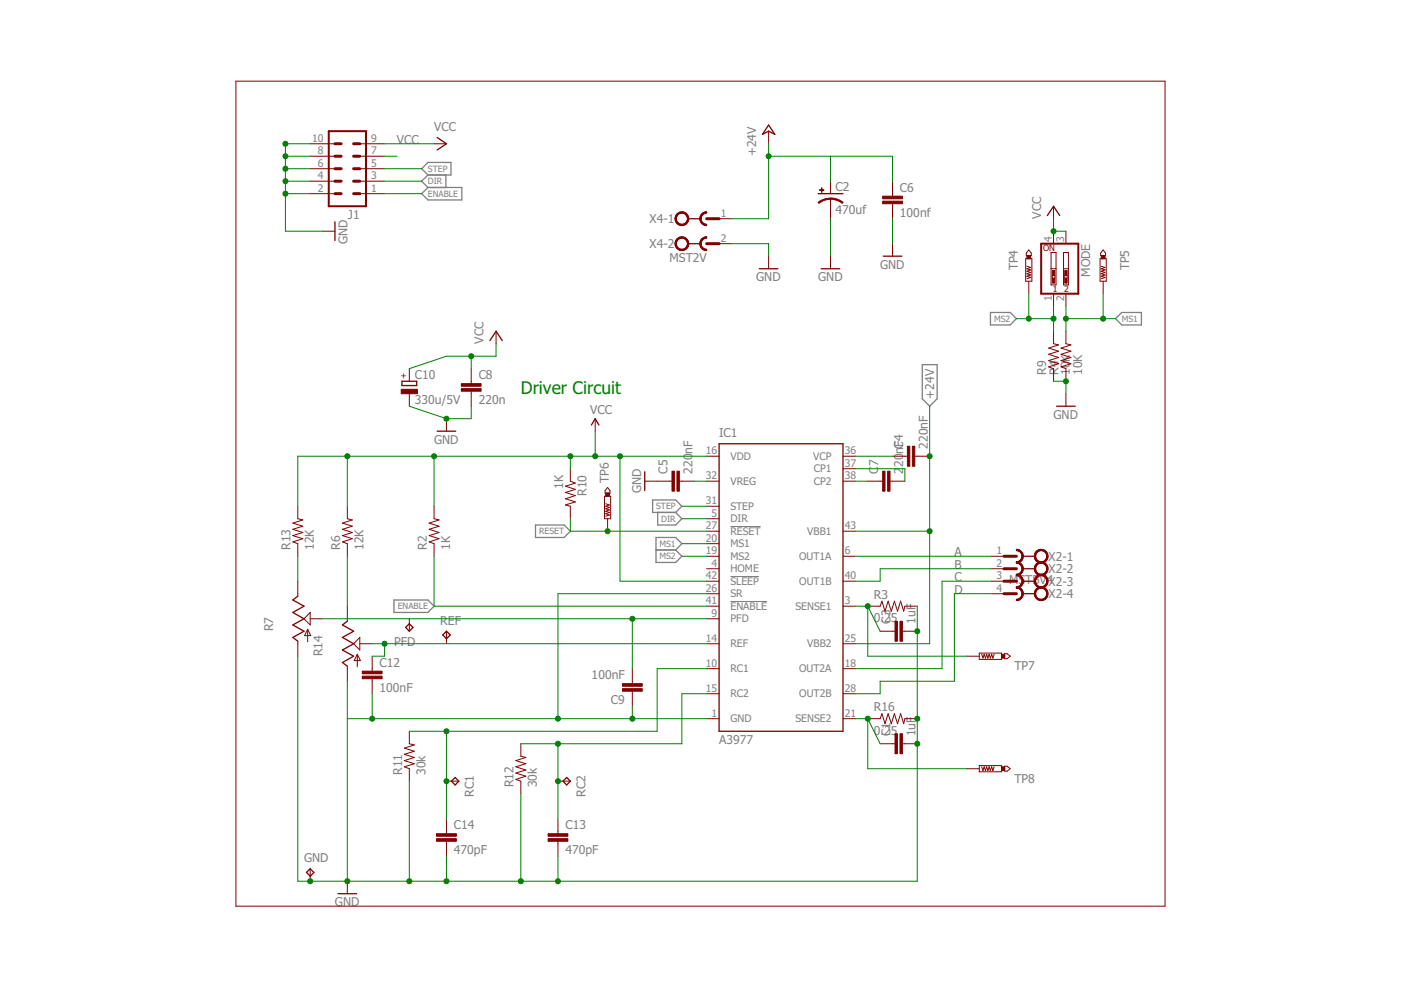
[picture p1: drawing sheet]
<svg xmlns="http://www.w3.org/2000/svg" width="297mm" height="210mm" viewBox="0 0 297 210" stroke-linecap="round" stroke-linejoin="round" font-family="sans-serif">
<path d="M154.9 111.6h6.4M154.9 122.2h6M154.9 127.5h7.7" fill="none" stroke="#808080" stroke-width=".21"/>
<g fill="none" stroke="#808080" stroke-width=".28">
<path d="M90.7 34.4h4.9v2.7h-4.9l-1.3-1.3zM90.7 37.1l-1.3 1.3 1.3 1.4M90.7 39.8h7.2v2.6h-7.2l-1.3-1.3zM94.5 37.1v2.7M195.5 77.3h3.2v7.2l-1.6 1.6-1.6-1.6zM210 66.3h4.2l1.3 1.3-1.3 1.3h-4.2zM236.5 67.6l1.3-1.3h4.2v2.6h-4.2zM113.5 111.3h6.1l1.3 1.3-1.3 1.4h-6.1zM138.4 106h4.9l1.3 1.3-1.3 1.3h-4.9zM139.1 114h4.2l1.3 1.3-1.3 1.3 1.3 1.3-1.3 1.4h-4.2zM139.1 116.6h4.2M139.4 108.6v2.7h3.9l1.3-1.3-1.3-1.4"/>
<path d="M83.5 127.2h7.2l1.3 1.3-1.3 1.4h-7.2z"/>
</g>
<g fill="none" stroke="#800000" stroke-width=".21">
<path d="M50 17.2h197v174.9h-197zM65.8 30.5h5.2M65.8 33.1h5.2M65.8 35.8h5.2M65.8 38.4h5.2M76.3 30.5h5.2M76.3 33.1h5.2M76.3 35.8h5.2M76.3 38.4h5.2M92 30.5h2.7M163 27.8v2.7M176.1 38.4v2.7"/>
<path d="M189.2 38.4v3.2M65.8 41.1h5.2M68.4 49h2.6M76.3 41.1h5.2M152.5 46.4h2.6M152.5 51.7h2.6M163 54.3v2.7M176.1 42.1v4.3M176.1 54.3v2.7M189.2 43.2v3.2M189.2 51.7v2.6M217.5 54.8h1.3v4.8h-1.3z"/>
<path d="M217.7 56.5l.8 .2-.8 .3 .8 .2-.8 .3 .8 .3-.8 .2 .8 .3-.8 .3 .8 .2-.8 .3M218.1 53l.6 .7v.5h-1.1v-.5zM218.1 59.6v2.7M222.8 53.5h1.1v6.9h-1.1zM222.8 57h1.1M223.1 58.4v.6M223.4 43.7v2.7M223.4 49v2.7M223.6 58.4v.6M225.5 53.5h1v6.9h-1zM225.5 57h1M225.7 58.4v.6"/>
<path d="M226 49v2.7M226.3 58.4v.6M233.2 54.8h1.3v4.8h-1.3zM233.5 56.5l.8 .2-.8 .3 .8 .2-.8 .3 .8 .3-.8 .2 .8 .3-.8 .3 .8 .2-.8 .3M233.9 53l.5 .7v.5h-1v-.5zM233.9 59.6v2.7M86.8 78.2v2.6M99.9 78.2v3.2M105.2 70.2v2.7M223.4 70.2v2.7l1 .2-2.1 .7 2.1 .7-2.1 .6 2.1 .7-2.1 .7 2.1 .6-2.1 .7 1.1 .4v2.6M223.4 62.3v2.6M226 70.2v2.7l1.1 .2-2.1 .7 2.1 .7-2.1 .6 2.1 .7-2.1 .7 2.1 .6-2.1 .7 1 .4v2.6"/>
<path d="M226 62.3v2.6M86.8 83.5v2.6M94.7 88.8v2.6M99.9 83v3.1M120.9 99.4v2.6l1.1 .4-2.1 .7 2.1 .7-2.1 .6 2.1 .7-2.1 .6 2.1 .7-2.1 .7 1 .2v2.7M126.2 88.8v2.6M149.8 96.7h2.7M178.7 96.7h2.7M178.7 99.4h2.7M189.2 96.7h3.2M194 96.7h3.1M226 83.5v2.6"/>
<path d="M63.1 107.3v2.7l1.1 .2-2.1 .7 2.1 .7-2.1 .6 2.1 .7-2.1 .7 2.1 .6-2.1 .7 1 .4v2.6M73.6 107.3v2.7l1.1 .2-2.1 .7 2.1 .7-2.1 .6 2.1 .7-2.1 .7 2.1 .6-2.1 .7 1 .4v2.6M92 107.3v2.7l1.1 .2-2.1 .7 2.1 .7-2.1 .6 2.1 .7-2.1 .7 2.1 .6-2.1 .7 1 .4v2.6M128.2 105.2h1.3v4.8h-1.3zM128.4 106.8l.8 .3-.8 .2 .8 .3-.8 .3 .8 .2-.8 .3 .8 .2-.8 .3 .8 .3-.8 .3M128.8 103.4l.5 .6v.5h-1v-.5zM128.8 110v2.6M136.7 102h5.8M144 102h3.2M149.8 102h2.7M149.8 117.9h2.7M149.8 112.6h2.7"/>
<path d="M149.8 107.3h2.7M149.8 110h2.7M149.8 115.3h2.7M178.7 102h2.7M178.7 117.9h2.7M178.7 112.6h2.7M184 102h3.1M188.7 102h3.2M210.2 117.9h2.7M63.1 123.2v3.2M63.1 136v3.1M65.2 133.4v2.7"/>
<path d="M65.2 133.4l.7 1.4h-1.3zM65.8 131.2h2.6M65.8 129.9v2.6l-1.3-1.3zM73.6 128.5v3.2M75.8 138.7v2.7M75.8 138.7l.6 1.4h-1.3zM76.3 136.5h2.6M76.3 135.1v2.7l-1.3-1.3zM78.9 139.1v3.2M86.8 131.2v2.6M94.7 133.8v2.7M149.8 128.5h2.7"/>
<path d="M149.8 136.5h2.7M149.8 123.2h2.7M149.8 120.6h2.7M149.8 125.9h2.7M149.8 131.2h2.7M178.7 128.5h2.7M178.7 136.5h2.7M178.7 123.2h2.7M184 128.5h2.6l.4-1 .6 2.1 .7-2.1 .7 2.1 .6-2.1 .7 2.1 .6-2.1 .7 2.1 .3-1.1h2.6M186.6 133.8h3.2M191.3 133.8h3.2M205 139.1h2.6"/>
<path d="M207.6 138.5h4.7v1.3h-4.7zM208.1 138.7l.3 .8 .3-.8 .2 .8 .3-.8 .2 .8 .3-.8 .3 .8 .2-.8 .3 .8 .3-.8M210.2 123.2h2.7M210.2 120.6h2.7M210.2 125.9h2.7M213 138.6h.5l.7 .5-.7 .6h-.5zM73.6 141.2v3.2M78.9 143.9v3.2M86.8 155v2.7l1 .2-2.1 .7 2.1 .7-2.1 .6 2.1 .7-2.1 .7 2.1 .6-2.1 .7 1.1 .4v2.6M110.4 157.7v2.6l1.1 .3-2.1 .7 2.1 .6-2.1 .7 2.1 .7-2.1 .6 2.1 .7-2.1 .6 1 .4v2.7M134.1 141.8v3.2M134.1 146.6v3.1"/>
<path d="M149.8 152.4h2.7M149.8 147.1h2.7M149.8 141.8h2.7M178.7 152.4h2.7M178.7 147.1h2.7M178.7 141.8h2.7M184 152.4h2.6l.4-1.1 .6 2.1 .7-2.1 .7 2.1 .6-2.1 .7 2.1 .6-2.1 .7 2.1 .3-1h2.6M186.6 157.7h3.2M191.3 157.7h3.2M94.7 173.6v3.2M94.7 178.4v3.1M94.7 165.6h2.6"/>
<path d="M118.3 173.6v3.2M118.3 178.4v3.1M118.3 165.6h2.6M205 163h2.6M207.6 162.3h4.7v1.3h-4.7zM208.1 162.6l.3 .8 .3-.8 .2 .8 .3-.8 .2 .8 .3-.8 .3 .8 .2-.8 .3 .8 .3-.8M213 162.5h.5l.7 .5-.7 .5h-.5zM65.8 184.2v2.6M73.6 186.8v2.7"/>
</g>
<g fill="none" stroke="#800000" stroke-width=".28">
<path d="M92.7 29.1l2 1.4-2 1.3M163 26.5l1.3 2-1.3-.7-1.4 .7zM71 47v4M145.9 46.4h2.6M145.9 51.7h2.6M161 57h3.9M173.5 41.1h5.2M174.1 57h4M187.3 54.3h3.9M222.1 45.7l1.3-2 1.3 2M103.9 72.2l1.3-2 1.3 2M85.2 80.8h3.1v.9h-3.1z"/>
<path d="M92.7 91.4h3.9M125.4 90.1l.8-1.3 .8 1.3M152.5 94.1h26.2v60.9h-26.2zM224 86.1h4M136.7 100v4M216.8 117.9h2.6M63.1 126.4l-1 .8 2.4 1.3-2.4 1.4 2.4 1.3-2.4 1.3 2.4 1.3-2.4 1.3 1 .9M73.6 131.7l-1 .8 2.4 1.3-2.4 1.3 2.4 1.4-2.4 1.3 2.4 1.3-2.4 1.4 1 .7M86 133l.8-.8 .8 .8-.8 .8zM93.9 134.6l.8-.8 .8 .8-.8 .8zM216.8 120.6h2.6M216.8 123.2h2.6"/>
<path d="M216.8 125.9h2.6M96.5 164.8l.8 .8-.8 .8-.8-.8zM120.1 164.8l.8 .8-.8 .8-.7-.8zM65 185l.8-.8 .7 .8-.7 .8zM71.7 189.5h3.9"/>
</g>
<g fill="#800000" stroke="#800000" stroke-width=".21">
<path d="M76.8 143.4h4.2v.5h-4.2z"/>
<path d="M76.8 142.3h4.2v.6h-4.2z"/>
<path d="M143.5 99.9h.5v4.2h-.5z"/>
<path d="M142.5 99.9h.5v4.2h-.5z"/>
<path d="M193.4 94.6h.6v4.2h-.6z"/>
<path d="M192.4 94.6h.5v4.2h-.5z"/>
<path d="M188.2 99.9h.5v4.2h-.5z"/>
<path d="M187.1 99.9h.5v4.2h-.5z"/>
<path d="M132 144.9h4.2v.6h-4.2z"/>
<path d="M132 146h4.2v.6h-4.2z"/>
<path d="M116.2 177.8h4.2v.6h-4.2z"/>
<path d="M116.2 176.8h4.2v.5h-4.2z"/>
<path d="M92.6 177.8h4.2v.6h-4.2z"/>
<path d="M92.6 176.8h4.2v.5h-4.2z"/>
<path d="M190.8 155.6h.5v4.2h-.5z"/>
<path d="M189.8 155.6h.5v4.2h-.5z"/>
<path d="M190.8 131.7h.5v4.3h-.5z"/>
<path d="M189.8 131.7h.5v4.3h-.5z"/>
<path d="M225.7 57.4h.6v1h-.6z"/>
<path d="M225.7 59h.6v1h-.6z"/>
<path d="M223.1 57.4h.5v1h-.5z"/>
<path d="M223.1 59h.5v1h-.5z"/>
<path d="M217.7 54.2h.8v.7h-.8z"/>
<path d="M233.5 54.2h.8v.7h-.8z"/>
<path d="M128.4 104.5h.8v.7h-.8z"/>
<path d="M212.3 138.7h.7v.8h-.7z"/>
<path d="M212.3 162.6h.7v.8h-.7z"/>
<path d="M173.8 40.2h.9v.2h-.9z"/>
<path d="M174.2 39.8h.1v1h-.1z"/>
<path d="M187.1 42.7h4.2v.5h-4.2z"/>
<path d="M187.1 41.6h4.2v.5h-4.2z"/>
<path d="M97.8 82.4h4.2v.6h-4.2z"/>
<path d="M97.8 81.3h4.2v.6h-4.2z"/>
<path d="M85.1 82.5h3.4v1h-3.4z"/>
</g>
<path d="M69.7 27.8h7.9v15.9h-7.9zM220.7 51.7h7.9v10.6h-7.9z" fill="none" stroke="#800000" stroke-width=".42"/>
<g fill="none" stroke="#800000" stroke-width=".63">
<path d="M71 35.8h1.3M71 33.1h1.3M71 30.5h1.3M71 38.4h1.3M75 35.8h1.3M75 33.1h1.3M75 30.5h1.3M75 38.4h1.3M71 41.1h1.3M75 41.1h1.3M149.8 46.4h2.7M149.8 51.7h2.7"/>
<path d="M212.9 117.9h2.6M212.9 120.6h2.6M212.9 123.2h2.6M212.9 125.9h2.6"/>
</g>
<g fill="#800000" stroke="#800000" stroke-width=".21">
<path d="M148.4 46.4h.3l.2 .7 .4 .4 .5 .1v.2a1.45 1.45 0 0 1-1.4-1.4z" fill-rule="evenodd"/>
<path d="M148.8 45.3l.6-.3 .4-.1v.3l-.5 .1-.4 .3-.2 .8h-.3z" fill-rule="evenodd"/>
<path d="M148.8 45.3l.9-.4h.1v.3a1.2 1.2 0 0 0-1.2 1.2 1.2 1.2 0 0 0 1.2 1.2v.2a1.46 1.46 0 0 1-1.3-.9 1.46 1.46 0 0 1 .3-1.6z" fill-rule="evenodd"/>
<path d="M143.5 45.4a1.45 1.45 0 0 1 2.3 .2 1.45 1.45 0 0 1-.8 2.2 1.45 1.45 0 0 1-1.9-1.4h.3a1.19 1.19 0 0 1 1.7-1.1 1.19 1.19 0 0 1 .2 2 1.19 1.19 0 0 1-1.9-.6v-.3h-.3z" fill-rule="evenodd"/>
<path d="M143.5 45.4a1.45 1.45 0 0 1 2.3 .2 1.45 1.45 0 0 1-.8 2.2 1.45 1.45 0 0 1-1.9-1.4h.3a1.19 1.19 0 0 1 1.7-1.1 1.19 1.19 0 0 1 .2 2 1.19 1.19 0 0 1-1.9-.6v-.3h-.3z" fill-rule="evenodd"/>
<path d="M148.4 51.7h.3l.2 .7 .4 .3 .5 .2v.2a1.45 1.45 0 0 1-1.4-1.4z" fill-rule="evenodd"/>
<path d="M148.8 50.6l1-.4v.3l-.5 .1-.4 .3-.2 .8h-.3z" fill-rule="evenodd"/>
<path d="M148.8 50.6l.9-.4h.1v.3a1.2 1.2 0 0 0-1.2 1.2 1.2 1.2 0 0 0 1.2 1.2v.2a1.46 1.46 0 0 1-1.3-.9 1.46 1.46 0 0 1 .3-1.6z" fill-rule="evenodd"/>
<path d="M143.5 50.7a1.45 1.45 0 0 1 2.3 .2 1.45 1.45 0 0 1-.8 2.2 1.45 1.45 0 0 1-1.9-1.4h.3a1.19 1.19 0 0 1 1.7-1.1 1.19 1.19 0 0 1 .2 2 1.19 1.19 0 0 1-1.9-.6v-.3h-.3z" fill-rule="evenodd"/>
<path d="M143.5 50.7a1.45 1.45 0 0 1 2.3 .2 1.45 1.45 0 0 1-.8 2.2 1.45 1.45 0 0 1-1.9-1.4h.3a1.19 1.19 0 0 1 1.7-1.1 1.19 1.19 0 0 1 .2 2 1.19 1.19 0 0 1-1.9-.6v-.3h-.3z" fill-rule="evenodd"/>
<path d="M176.1 42l1.4 .2 1.3 .7-.2 .2-.9-.5-1.6-.4z" fill-rule="evenodd"/>
<path d="M173.5 42.9l1.2-.7 1.4-.2v.3l-1.6 .3-.9 .5z" fill-rule="evenodd"/>
<path d="M215.5 116.5a1.45 1.45 0 0 1 1.4 1.4h-.2l-.3-.7-.9-.5z" fill-rule="evenodd"/>
<path d="M215.5 119.1l.7-.2 .5-1h.2a1.41 1.41 0 0 1-1.4 1.5z" fill-rule="evenodd"/>
<path d="M215.5 116.5a1.45 1.45 0 0 1 1.4 1.4 1.45 1.45 0 0 1-1.4 1.5v-.3a1.2 1.2 0 0 0 1.2-1.2 1.2 1.2 0 0 0-1.2-1.2z" fill-rule="evenodd"/>
<path d="M219.7 116.9a1.45 1.45 0 0 1 2.3 .2 1.45 1.45 0 0 1-.8 2.2 1.45 1.45 0 0 1-1.9-1.4h.3a1.19 1.19 0 0 1 1.6-1.1 1.19 1.19 0 0 1 .3 2 1.19 1.19 0 0 1-1.9-.6v-.3h-.3z" fill-rule="evenodd"/>
<path d="M219.7 116.9a1.45 1.45 0 0 1 2.3 .2 1.45 1.45 0 0 1-.8 2.2 1.45 1.45 0 0 1-1.9-1.4h.3a1.19 1.19 0 0 1 1.6-1.1 1.19 1.19 0 0 1 .3 2 1.19 1.19 0 0 1-1.9-.6v-.3h-.3z" fill-rule="evenodd"/>
<path d="M215.5 119.1a1.45 1.45 0 0 1 1.4 1.5h-.2l-.3-.8-.4-.3-.5-.1z" fill-rule="evenodd"/>
<path d="M215.5 121.8l.7-.3 .5-.9h.2a1.45 1.45 0 0 1-1.4 1.4z" fill-rule="evenodd"/>
<path d="M215.5 119.1a1.46 1.46 0 0 1 1.4 1.5 1.46 1.46 0 0 1-1.4 1.4v-.2a1.2 1.2 0 0 0 1.2-1.2 1.2 1.2 0 0 0-1.2-1.2z" fill-rule="evenodd"/>
<path d="M219.7 119.6a1.45 1.45 0 0 1 2.3 .2 1.45 1.45 0 0 1-.8 2.2 1.45 1.45 0 0 1-1.9-1.4h.3a1.19 1.19 0 0 1 1.6-1.1 1.19 1.19 0 0 1 .3 2 1.19 1.19 0 0 1-1.9-.6v-.3h-.3z" fill-rule="evenodd"/>
<path d="M219.7 119.6a1.45 1.45 0 0 1 2.3 .2 1.45 1.45 0 0 1-.8 2.2 1.45 1.45 0 0 1-1.9-1.4h.3a1.19 1.19 0 0 1 1.6-1.1 1.19 1.19 0 0 1 .3 2 1.19 1.19 0 0 1-1.9-.6v-.3h-.3z" fill-rule="evenodd"/>
<path d="M215.5 121.8a1.45 1.45 0 0 1 1.4 1.4h-.2l-.5-.9-.7-.3z" fill-rule="evenodd"/>
<path d="M215.5 124.4l.7-.2 .5-1h.2a1.45 1.45 0 0 1-1.4 1.5z" fill-rule="evenodd"/>
<path d="M215.5 121.8a1.46 1.46 0 0 1 1.4 1.4 1.46 1.46 0 0 1-1.4 1.5v-.3a1.19 1.19 0 0 0 1.2-1.2 1.19 1.19 0 0 0-1.2-1.2z" fill-rule="evenodd"/>
<path d="M219.7 122.2a1.45 1.45 0 0 1 2.3 .3 1.45 1.45 0 0 1-.8 2.1 1.45 1.45 0 0 1-1.9-1.4h.3a1.19 1.19 0 0 1 1.6-1.1 1.19 1.19 0 0 1 .3 2 1.19 1.19 0 0 1-1.9-.6v-.3h-.3z" fill-rule="evenodd"/>
<path d="M219.7 122.2a1.45 1.45 0 0 1 2.3 .3 1.45 1.45 0 0 1-.8 2.1 1.45 1.45 0 0 1-1.9-1.4h.3a1.19 1.19 0 0 1 1.6-1.1 1.19 1.19 0 0 1 .3 2 1.19 1.19 0 0 1-1.9-.6v-.3h-.3z" fill-rule="evenodd"/>
<path d="M215.5 124.4a1.45 1.45 0 0 1 1.4 1.5h-.2l-.5-1-.7-.2z" fill-rule="evenodd"/>
<path d="M216.7 125.9h.2a1.45 1.45 0 0 1-1.4 1.4v-.2l.5-.1 .4-.4z" fill-rule="evenodd"/>
<path d="M215.5 124.4a1.46 1.46 0 0 1 1.4 1.5 1.46 1.46 0 0 1-1.4 1.4v-.2a1.2 1.2 0 0 0 1.2-1.2 1.2 1.2 0 0 0-1.2-1.2z" fill-rule="evenodd"/>
<path d="M219.7 124.9a1.45 1.45 0 0 1 2.3 .2 1.45 1.45 0 0 1-.8 2.2 1.45 1.45 0 0 1-1.9-1.4h.3a1.19 1.19 0 0 1 1.6-1.1 1.19 1.19 0 0 1 .3 2 1.19 1.19 0 0 1-1.9-.6v-.3h-.3z" fill-rule="evenodd"/>
<path d="M219.7 124.9a1.45 1.45 0 0 1 2.3 .2 1.45 1.45 0 0 1-.8 2.2 1.45 1.45 0 0 1-1.9-1.4h.3a1.19 1.19 0 0 1 1.6-1.1 1.19 1.19 0 0 1 .3 2 1.19 1.19 0 0 1-1.9-.6v-.3h-.3z" fill-rule="evenodd"/>
</g>
<g fill="none" stroke="#008000" stroke-width=".21">
<path d="M60.5 33.1h5.3M60.5 35.8h5.3M60.5 38.4h5.3M65.8 30.5h-5.3v18.5h7.9M81.5 30.5h10.5M81.5 33.1h2.7M81.5 35.8h7.9M81.5 38.4h7.9M163 33.1h26.2v5.3M163 30.5v15.9h-7.9M176.1 33.1v5.3M60.5 41.1h5.3"/>
<path d="M81.5 41.1h7.9M155.1 51.7h7.9v2.6M176.1 46.4v7.9M189.2 46.4v5.3M223.4 46.4v2.6h2.6M99.9 75.5v2.7M105.2 72.9v2.6h-10.5l-7.9 2.7M215.5 67.6h7.9M218.1 62.3v5.3M223.4 64.9v5.3M226 64.9v5.3M226 67.6h10.5"/>
<path d="M233.9 62.3v5.3M73.6 96.7v10.6M86.8 86.1l7.9 2.7h5.2v-2.7M92 96.7v10.6M120.9 96.7v2.7M126.2 91.4v5.3M131.4 96.7v26.5h18.4M149.8 96.7h-86.7v10.6M181.4 96.7h7.8M181.4 99.4h10.5v2.6M197.1 86.1v50.4h-15.7M223.4 80.8h2.6v2.7"/>
<path d="M63.1 117.9v5.3M73.6 117.9v10.6M92 117.9v10.6h57.8M120.9 110v2.6h28.9M144.6 107.3h5.2M144.6 110h5.2M144.6 117.9h5.2M144.6 115.3h5.2M147.2 102h2.6M181.4 117.9h28.8M181.4 102h2.6M181.4 112.6h15.7"/>
<path d="M68.4 131.2h81.4M78.9 136.5h70.9M81.5 136.5v2.6h-2.6M134.1 131.2v10.6M149.8 125.9h-31.5v26.5M181.4 128.5h2.6M184 128.5v10.6h21M184 128.5l2.6 5.3M194.5 128.5v58.3h-131.4v-47.7M210.2 120.6h-23.6v2.6h-5.2M210.2 123.2h-10.5v18.6h-18.3M210.2 125.9h-7.8v18.5h-15.8v2.7h-5.2"/>
<path d="M73.6 144.4v42.4M73.6 152.4h76.2M78.9 147.1v5.3M94.7 155v18.6M118.3 157.7v15.9M134.1 149.7v2.7M149.8 141.8h-10.5v13.2h-52.5M149.8 147.1h-5.2v10.6h-34.2M181.4 152.4h2.6M184 152.4v10.6h21M184 152.4l2.6 5.3M86.8 165.6v21.2"/>
<path d="M110.4 168.3v18.5M94.7 181.5v5.3M118.3 181.5v5.3"/>
</g>
<g fill="#008000" stroke="#008000" stroke-width=".21">
<circle cx="223.4" cy="49" r=".53"/>
<circle cx="131.4" cy="96.7" r=".53"/>
<circle cx="126.2" cy="96.7" r=".53"/>
<circle cx="92" cy="96.7" r=".53"/>
<circle cx="73.6" cy="96.7" r=".53"/>
<circle cx="120.9" cy="96.7" r=".53"/>
<circle cx="99.9" cy="75.5" r=".53"/>
<circle cx="226" cy="80.8" r=".53"/>
<circle cx="65.8" cy="186.8" r=".53"/>
<circle cx="73.6" cy="186.8" r=".53"/>
<circle cx="134.1" cy="152.4" r=".53"/>
<circle cx="118.3" cy="152.4" r=".53"/>
<circle cx="78.9" cy="152.4" r=".53"/>
<circle cx="194.5" cy="133.8" r=".53"/>
<circle cx="194.5" cy="152.4" r=".53"/>
<circle cx="194.5" cy="157.7" r=".53"/>
<circle cx="118.3" cy="186.8" r=".53"/>
<circle cx="110.4" cy="186.8" r=".53"/>
<circle cx="86.8" cy="186.8" r=".53"/>
<circle cx="94.7" cy="186.8" r=".53"/>
<circle cx="60.5" cy="41.1" r=".53"/>
<circle cx="60.5" cy="38.4" r=".53"/>
<circle cx="60.5" cy="35.8" r=".53"/>
<circle cx="60.5" cy="33.1" r=".53"/>
<circle cx="60.5" cy="30.5" r=".53"/>
<circle cx="94.7" cy="88.8" r=".53"/>
<circle cx="81.5" cy="136.5" r=".53"/>
<circle cx="226" cy="67.6" r=".53"/>
<circle cx="233.9" cy="67.6" r=".53"/>
<circle cx="223.4" cy="67.6" r=".53"/>
<circle cx="218.1" cy="67.6" r=".53"/>
<circle cx="184" cy="128.5" r=".53"/>
<circle cx="184" cy="152.4" r=".53"/>
<circle cx="134.1" cy="131.2" r=".53"/>
<circle cx="94.7" cy="165.6" r=".53"/>
<circle cx="94.7" cy="155" r=".53"/>
<circle cx="118.3" cy="165.6" r=".53"/>
<circle cx="118.3" cy="157.7" r=".53"/>
<circle cx="128.8" cy="112.6" r=".53"/>
<circle cx="163" cy="33.1" r=".53"/>
<circle cx="197.1" cy="96.7" r=".53"/>
<circle cx="197.1" cy="112.6" r=".53"/>
</g>
<text font-size="3.7" fill="#008000" x="110.4" y="83.5">Driver Circuit</text>
<g font-size="2.6" fill="#808080">
<text x="92" y="27.8">VCC</text>
<text x="84.2" y="30.5">VCC</text>
<text x="160.3" y="33.1" transform="rotate(-90 160.3 33.1)">+24V</text>
<text x="177.1" y="40.4">C2</text>
<text x="190.8" y="40.7">C6</text>
<text x="73.8" y="46.4">J1</text>
<text x="137.7" y="47.3">X4-1</text>
<text x="177.1" y="45.4">470uf</text>
<text x="190.8" y="46">100nf</text>
<text x="220.7" y="46.4" transform="rotate(-90 220.7 46.4)">VCC</text>
<text x="73.6" y="51.7" transform="rotate(-90 73.6 51.7)">GND</text>
<text x="137.7" y="52.6">X4-2</text>
<text x="141.9" y="55.6">MST2V</text>
<text x="160.3" y="59.6">GND</text>
<text x="173.5" y="59.6">GND</text>
<text x="186.6" y="57">GND</text>
<text x="215.8" y="57.3" transform="rotate(-90 215.8 57.3)">TP4</text>
<text x="231.1" y="58.7" transform="rotate(-90 231.1 58.7)">MODE</text>
<text x="239.4" y="57.3" transform="rotate(-90 239.4 57.3)">TP5</text>
<text x="102.5" y="72.9" transform="rotate(-90 102.5 72.9)">VCC</text>
<text x="88" y="80.3">C10</text>
<text x="101.5" y="80.4">C8</text>
<text x="221.8" y="79.5" transform="rotate(-90 221.8 79.5)">R9</text>
<text x="224.5" y="79.5" transform="rotate(-90 224.5 79.5)">R4</text>
<text x="226.8" y="79.5" transform="rotate(-90 226.8 79.5)">10K</text>
<text x="229.4" y="79.5" transform="rotate(-90 229.4 79.5)">10K</text>
<text x="88" y="85.6">330u/5V</text>
<text x="101.5" y="85.7">220n</text>
<text x="125.1" y="87.7">VCC</text>
<text x="198" y="84.5" transform="rotate(-90 198 84.5)">+24V</text>
<text x="223.4" y="88.8">GND</text>
<text x="92" y="94.1">GND</text>
<text x="152.5" y="92.8">IC1</text>
<text x="196.7" y="95.1" transform="rotate(-90 196.7 95.1)">220nF</text>
<text x="141.6" y="100.4" transform="rotate(-90 141.6 100.4)">C5</text>
<text x="146.8" y="100.4" transform="rotate(-90 146.8 100.4)">220</text>
<text x="146.8" y="96.2" transform="rotate(-90 146.8 96.2)">nF</text>
<text x="186.2" y="100.4" transform="rotate(-90 186.2 100.4)">C</text>
<text x="186.2" y="98.9" transform="rotate(-90 186.2 98.9)">7</text>
<text x="191.5" y="100.4" transform="rotate(-90 191.5 100.4)">2</text>
<text x="191.5" y="99" transform="rotate(-90 191.5 99)">20</text>
<text x="191.5" y="96.2" transform="rotate(-90 191.5 96.2)">nCF4</text>
<text x="119.4" y="103.6" transform="rotate(-90 119.4 103.6)">1K</text>
<text x="124.3" y="105.1" transform="rotate(-90 124.3 105.1)">R10</text>
<text x="129.1" y="102.4" transform="rotate(-90 129.1 102.4)">TP6</text>
<text x="135.9" y="104.6" transform="rotate(-90 135.9 104.6)">GND</text>
<text x="61.6" y="116.6" transform="rotate(-90 61.6 116.6)">R13</text>
<text x="66.6" y="116.6" transform="rotate(-90 66.6 116.6)">12K</text>
<text x="72.1" y="116.6" transform="rotate(-90 72.1 116.6)">R6</text>
<text x="77.1" y="116.6" transform="rotate(-90 77.1 116.6)">12K</text>
<text x="90.5" y="116.6" transform="rotate(-90 90.5 116.6)">R2</text>
<text x="95.5" y="116.6" transform="rotate(-90 95.5 116.6)">1K</text>
<text x="202.4" y="117.9">A</text>
<text x="222.3" y="118.9">X2-1</text>
<text x="202.4" y="120.6">B</text>
<text x="202.4" y="123.2">C</text>
<text x="202.4" y="125.9">D</text>
<text x="214" y="123.8">MSTBV4X2-3</text>
<text x="222.3" y="121.5">X2-2</text>
<text x="185.3" y="132">0.25</text>
<text x="185.3" y="127">R3</text>
<text x="222.3" y="126.8">X2-4</text>
<text x="57.9" y="133.8" transform="rotate(-90 57.9 133.8)">R7</text>
<text x="83.6" y="137">PFD</text>
<text x="93.4" y="132.5">REF</text>
<text x="188.8" y="132.2" transform="rotate(-90 188.8 132.2)">C3</text>
<text x="194.1" y="132.2" transform="rotate(-90 194.1 132.2)">1uF</text>
<text x="68.4" y="139.1" transform="rotate(-90 68.4 139.1)">R14</text>
<text x="80.5" y="141.4">C12</text>
<text x="215.1" y="142.1">TP7</text>
<text x="80.5" y="146.7">100nF</text>
<text x="125.4" y="144">100nF</text>
<text x="129.5" y="149.3">C9</text>
<text x="185.3" y="155.8">0.25</text>
<text x="185.3" y="150.8">R16</text>
<text x="152.5" y="157.7">A3977</text>
<text x="188.8" y="156.1" transform="rotate(-90 188.8 156.1)">C1</text>
<text x="194.1" y="156.1" transform="rotate(-90 194.1 156.1)">1uF</text>
<text x="85.2" y="164.3" transform="rotate(-90 85.2 164.3)">R11</text>
<text x="90.2" y="164.3" transform="rotate(-90 90.2 164.3)">30k</text>
<text x="108.9" y="167" transform="rotate(-90 108.9 167)">R12</text>
<text x="113.8" y="167" transform="rotate(-90 113.8 167)">30k</text>
<text x="215.1" y="165.9">TP8</text>
<text x="100.5" y="168.9" transform="rotate(-90 100.5 168.9)">RC1</text>
<text x="124.1" y="168.9" transform="rotate(-90 124.1 168.9)">RC2</text>
<text x="96.2" y="175.8">C14</text>
<text x="119.9" y="175.8">C13</text>
<text x="64.5" y="182.9">GND</text>
<text x="96.2" y="181.1">470pF</text>
<text x="119.9" y="181.1">470pF</text>
<text x="71" y="192.1">GND</text>
</g>
<g font-size="2.2" fill="#808080">
<text x="66.2" y="30.1">10</text>
<text x="67.4" y="32.7">8</text>
<text x="67.4" y="35.4">6</text>
<text x="78.7" y="30.1">9</text>
<text x="78.7" y="32.7">7</text>
<text x="78.7" y="35.4">5</text>
<text x="67.4" y="38">4</text>
<text x="67.4" y="40.7">2</text>
<text x="78.7" y="38">3</text>
<text x="78.7" y="40.7">1</text>
<text x="152.8" y="46">1</text>
<text x="152.8" y="51.3">2</text>
<text x="223" y="51.3" transform="rotate(-90 223 51.3)">4</text>
<text x="225.6" y="51.3" transform="rotate(-90 225.6 51.3)">3</text>
<text x="223" y="63.9" transform="rotate(-90 223 63.9)">1</text>
<text x="225.6" y="63.9" transform="rotate(-90 225.6 63.9)">2</text>
<text x="149.7" y="96.4">16</text>
<text x="149.7" y="101.7">32</text>
<text x="154.9" y="97.5">VDD</text>
<text x="172.4" y="97.5">VCP</text>
<text x="172.5" y="100.2">CP1</text>
<text x="179.1" y="99">37</text>
<text x="179.1" y="101.7">38</text>
<text x="179.1" y="96.4">36</text>
<text x="149.7" y="107">31</text>
<text x="154.9" y="102.8">VREG</text>
<text x="172.5" y="102.8">CP2</text>
<text x="149.7" y="112.3">27</text>
<text x="150.9" y="109.6">5</text>
<text x="154.9" y="108.1">STEP</text>
<text x="154.9" y="110.8">DIR</text>
<text x="154.9" y="113.4">RESET</text>
<text x="171.1" y="113.4">VBB1</text>
<text x="179.1" y="112.3">43</text>
<text x="149.7" y="114.9">20</text>
<text x="149.7" y="117.6">19</text>
<text x="154.9" y="116.1">MS1</text>
<text x="154.9" y="118.7">MS2</text>
<text x="169.4" y="118.7">OUT1A</text>
<text x="179.1" y="117.6">6</text>
<text x="211.3" y="117.6">1</text>
<text x="149.7" y="122.9">42</text>
<text x="149.7" y="125.5">26</text>
<text x="150.9" y="120.2">4</text>
<text x="154.9" y="121.4">HOME</text>
<text x="154.9" y="124">SLEEP</text>
<text x="169.5" y="124">OUT1B</text>
<text x="179.1" y="122.9">40</text>
<text x="211.3" y="120.2">2</text>
<text x="211.3" y="122.9">3</text>
<text x="211.3" y="125.5">4</text>
<text x="149.7" y="128.2">41</text>
<text x="150.9" y="130.8">9</text>
<text x="154.9" y="126.7">SR</text>
<text x="154.9" y="129.3">ENABLE</text>
<text x="154.9" y="132">PFD</text>
<text x="168.7" y="129.3">SENSE1</text>
<text x="179.1" y="128.2">3</text>
<text x="149.7" y="136.1">14</text>
<text x="154.9" y="137.3">REF</text>
<text x="171.1" y="137.3">VBB2</text>
<text x="179.1" y="136.1">25</text>
<text x="149.7" y="141.4">10</text>
<text x="154.9" y="142.6">RC1</text>
<text x="169.4" y="142.6">OUT2A</text>
<text x="179.1" y="141.4">18</text>
<text x="149.7" y="146.7">15</text>
<text x="154.9" y="147.9">RC2</text>
<text x="169.5" y="147.9">OUT2B</text>
<text x="179.1" y="146.7">28</text>
<text x="150.9" y="152">1</text>
<text x="154.9" y="153.2">GND</text>
<text x="168.7" y="153.2">SENSE2</text>
<text x="179.1" y="152">21</text>
</g>
<g font-size="1.8" fill="#808080">
<text x="90.7" y="36.4">STEP</text>
<text x="90.7" y="39.1">DIR</text>
<text x="90.7" y="41.7">ENABLE</text>
<text x="210.8" y="68.2">MS2</text>
<text x="237.8" y="68.2">MS1</text>
<text x="114.3" y="113.3">RESET</text>
<text x="139.1" y="108">STEP</text>
<text x="140.2" y="110.7">DIR</text>
<text x="139.8" y="116">MS1</text>
<text x="139.8" y="118.6">MS2</text>
<text x="84.3" y="129.2">ENABLE</text>
</g>
<g font-size="1.8" fill="#800000">
<text x="221.1" y="53.3">ON</text>
<text x="223.2" y="62">1</text>
<text x="225.6" y="62">2</text>
<text x="86.2" y="80.4" transform="rotate(-90 86.2 80.4)">+</text>
</g>
</svg>
